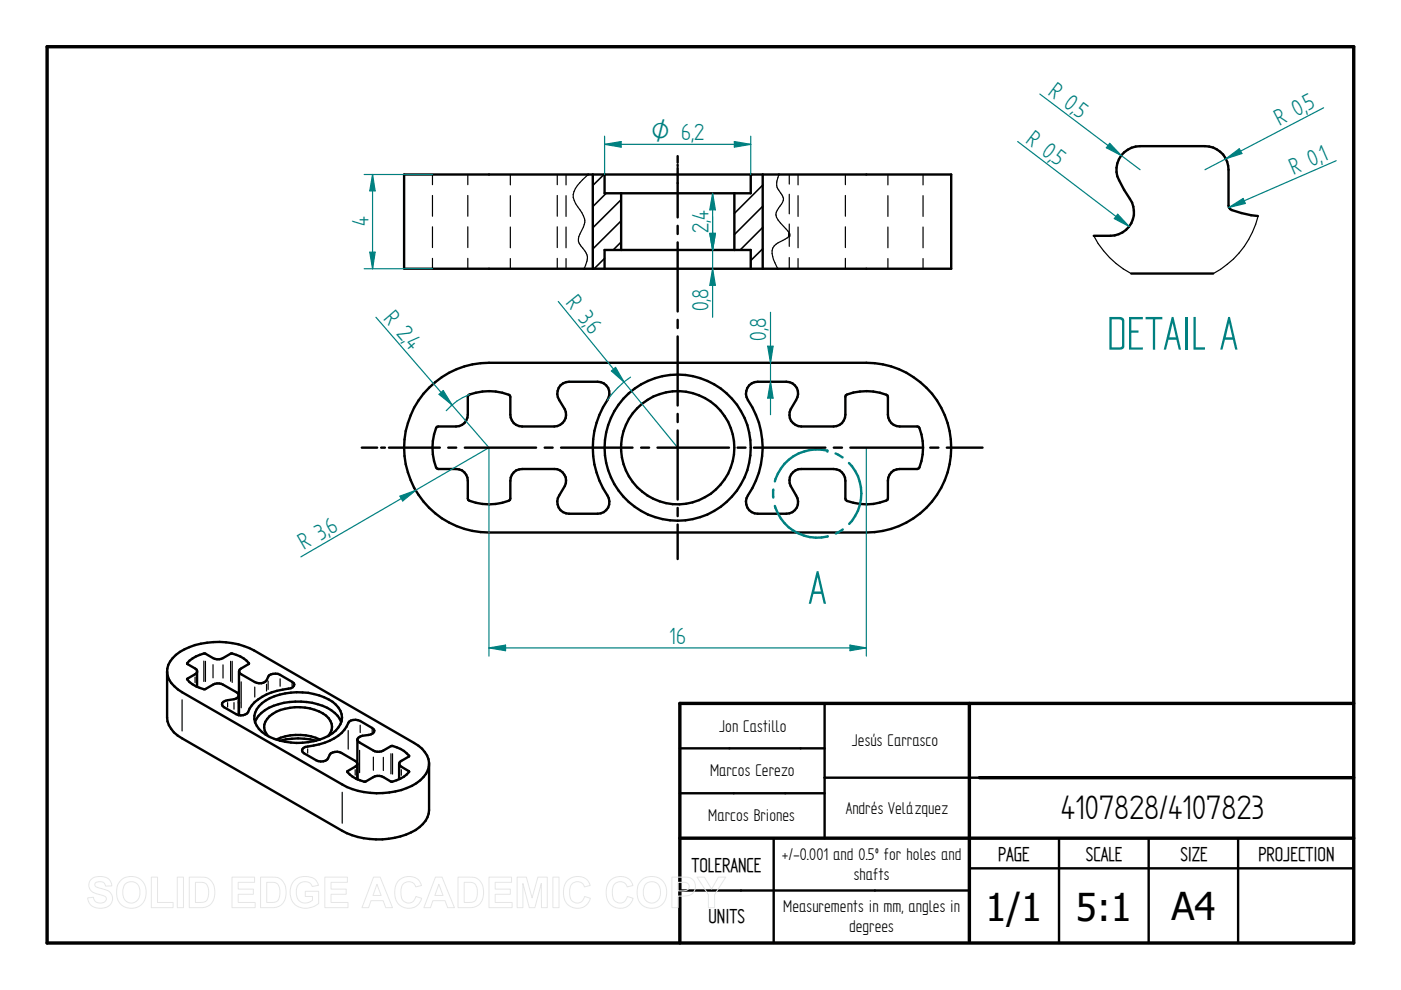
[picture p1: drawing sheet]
<svg xmlns="http://www.w3.org/2000/svg" width="297mm" height="210mm" viewBox="0 0 297 210" stroke-linecap="round" stroke-linejoin="round" font-family="sans-serif">
<path d="M10 9.9h277v190h-277zM205.5 149.1v50.5M287 149.1h-142.9v50.8M144.1 177.7h142.9M207.6 164.9h79.4" fill="none" stroke="#000" stroke-width=".72"/>
<g fill="none" stroke="#000" stroke-width=".51">
<path d="M85.7 37h116v20h-116zM125.7 37v20M159.2 37v4h-31v-4M161.7 37v20M131.7 41v12M155.7 41v12M159.2 57v-4h-31v4M91 82.2a17.7 17.7 0 0 1 12.7-5.3h80a18 18 0 0 1 18 18 18 18 0 0 1-18 18h-80a18 18 0 0 1-16.6-11.1 18 18 0 0 1 3.9-19.6zM99.3 83.9a11 11 0 0 1 8.8 0l.1 4a2.46 2.46 0 0 0 2.5 2.5h6.8a2.53 2.53 0 0 0 2.3-3.6l-1.2-2a2.5 2.5 0 0 1 2-3.9h6.1a2.47 2.47 0 0 1 2.2 1.3 2.47 2.47 0 0 1-.1 2.6 18.3 18.3 0 0 0 .3 20.8 2.45 2.45 0 0 1-2.4 3.3h-6.1a2.5 2.5 0 0 1-2-3.9l1.2-2a2.51 2.51 0 0 0-2.3-3.6h-6.8a2.46 2.46 0 0 0-2.5 2.5l-.1 4.1a11 11 0 0 1-8.8 0l-.1-4.1a2.46 2.46 0 0 0-2.5-2.5h-3.8l-.3-.1a10.9 10.9 0 0 1 0-8.8l4.1-.1a2.46 2.46 0 0 0 2.5-2.5zM158.6 105a2.5 2.5 0 0 0 2.1 3.9h6a2.47 2.47 0 0 0 2.2-1.3 2.47 2.47 0 0 0-.1-2.6l-1.2-2a2.47 2.47 0 0 1 2.3-3.6h6.8a2.46 2.46 0 0 1 2.5 2.5l.1 4.1a10.7 10.7 0 0 0 8.9 0l.1-4.1a2.46 2.46 0 0 1 2.5-2.5h3.7l.3-.1a10.9 10.9 0 0 0 0-8.8l-4-.1a2.46 2.46 0 0 1-2.5-2.5l-.1-4a11.2 11.2 0 0 0-8.9-.1l-.1 4.1a2.46 2.46 0 0 1-2.5 2.5h-6.8a2.49 2.49 0 0 1-2.3-3.6l1.2-2a2.47 2.47 0 0 0 .1-2.6 2.47 2.47 0 0 0-2.2-1.3h-6a2.5 2.5 0 0 0-2.1 3.9 17.8 17.8 0 0 1 0 20.2M37.3 138.9a15.9 15.9 0 0 1 13.2-2.3l3.4 1.3 33.9 19.6a4.8 4.8 0 0 1 2.9 5.8 7.4 7.4 0 0 1-4.5 3.8 16.8 16.8 0 0 1-13.6-.8l-34-19.5a5.3 5.3 0 0 1-3.1-5 5 5 0 0 1 1.8-2.9zM35.4 142.3v9.8a5.6 5.6 0 0 0 3.2 4.4l34 19.6a16.2 16.2 0 0 0 16.4-.8 4.8 4.8 0 0 0 2-3.6v-9.8"/>
<path d="M41.8 142.5l-.4 .5-1.7 1a5.7 5.7 0 0 0 3.9 2.1 3.9 3.9 0 0 1 2.9-1.2l.8 .3 2.9 1.6 .4 .6a1.02 1.02 0 0 1-1 .9 3.2 3.2 0 0 0-2.5 .8l.1 .6 .3 .2 2.6 1.5a1.9 1.9 0 0 0 2.8-1.2 10 10 0 0 1 7-4l1.3-.2a.95 .95 0 0 0 1.1-1.2l-2.9-1.7a2.01 2.01 0 0 0-2.5 .4 1.85 1.85 0 0 1-2.9 1.1l-2.9-1.6a.65 .65 0 0 1-.4-.7 .65 .65 0 0 1 .4-.6l1.7-1a5.5 5.5 0 0 0-3.9-2.1 3.9 3.9 0 0 1-2.9 1.2l-.8-.3-1.6-.9a5.7 5.7 0 0 0-3.9 2.1l1.7 1 .4 .5v3.4M50.6 147.4v4.2M50.7 142.3v9.3M54.1 153.1a6.7 6.7 0 0 1 5-3.8 14.5 14.5 0 0 1 11.1 1.3 5 5 0 0 1 2.1 2.5M54.9 149.7a11.5 11.5 0 0 1 9.2-2.9 11.6 11.6 0 0 1 7.1 2.6 3.5 3.5 0 0 1 0 5.5 13.4 13.4 0 0 1-11.9 2.1 7.3 7.3 0 0 1-5.2-3.8 3.3 3.3 0 0 1 .8-3.5zM64.3 158.6l.4-.2a13.5 13.5 0 0 0 7.7-3l1.1-1.3a1.85 1.85 0 0 1 2.9-1.2l2.5 1.4 .5 .6a1.21 1.21 0 0 1-1.3 .9 2.5 2.5 0 0 0-2.3 .8l.1 .6 3.3 1.9a2.22 2.22 0 0 0 2.1 0l1.6-.9a5.5 5.5 0 0 1 3.8 2.1l-1.6 1a.65 .65 0 0 0-.5 .6 .65 .65 0 0 0 .5 .7l1.6 1a5.7 5.7 0 0 1-3.9 2.1 3.8 3.8 0 0 0-2.8-1.2l-.5 .1-1.9 1.1a5.6 5.6 0 0 1-4-2.1l1.7-1a.65 .65 0 0 0 .4-.7 .65 .65 0 0 0-.4-.6l-2.9-1.7a2.02 2.02 0 0 0-3 1.4 2.18 2.18 0 0 1-2.3 .2l-2.9-1.7-.1-.6zM67 157.1a14.5 14.5 0 0 0-7.6 0M67.9 156.8a11.4 11.4 0 0 0-9.3 0M69.6 156.1a2.97 2.97 0 0 0-1.2-4.8 10.7 10.7 0 0 0-11.3 .5 2.77 2.77 0 0 0-.2 4.3M75.8 156.8v8.4M144.1 158.7h30.7M174.8 149.1v28.6"/>
<path d="M84.6 162v3.2M144.1 168.2h30.7M164 177.7v22.2M207.6 164.9h-32.8M224.5 177.7v22.2M243.5 177.7v22.2M262.5 177.7v22.2M144.1 188.8h61.4M205.5 184.1h81.5"/>
<circle cx="143.7" cy="94.9" r="15.5"/>
<circle cx="143.7" cy="94.9" r="12"/>
</g>
<path d="M128.1 37l-2.4 2.3M159.5 37l-.3 .3M161.7 39.2l-6 6.1M128.2 54.8l-2.2 2.2M128.5 41l-2.8 2.8M131.7 51.3l-1.7 1.7M131.7 42.3l-6 6M131.7 46.8l-6 6M161.7 52.7l-2.5 2.5M161.7 43.7l-6 6M161.7 48.2l-4.8 4.8" fill="none" stroke="#000" stroke-width=".34"/>
<g fill="none" stroke="#000" stroke-width=".25">
<path d="M91.7 37v2.2M99.2 37v2.2M108.2 37v2.2M118.1 37v2.2M120 37v2.2M124.7 37l-1.2 1.1a4.9 4.9 0 0 0-2 3.8 8 8 0 0 0 1.9 3.2 3.2 3.2 0 0 1-.2 4 2.35 2.35 0 0 0 .3 3.5 2.82 2.82 0 0 1 .7 3.6l-.3 .8M165.1 37a3.3 3.3 0 0 0 .4 3.9 1.78 1.78 0 0 1-.1 2.8l-.3 .5a2.1 2.1 0 0 0 .4 3.1l1.5 1.7 .3 .5v.4M167.3 37v2M169.2 37v2.2M179.2 37v2.2M188.3 37v2.2M195.7 37v2.2"/>
<path d="M91.7 41.4v4.4M91.7 48.1v4.4M91.7 54.8v2.2M99.2 41.4v4.4M99.2 48.1v4.4M99.2 54.8v2.2M108.2 41.5v4.4M108.2 48.1v4.4M108.2 54.8v2.2M118.1 41.4v4.4M118.1 48.1v4.4M118.1 54.8v2.2"/>
<path d="M120 41.5v4.4M120 48.1v4.4M120 54.8v2.2M167.3 41.2v4.1M167.3 47.5v2.2M167.3 49.9v2.3M167.3 54.6v2.4M167.3 49.9l-.4 .6-1.4 .7a2.58 2.58 0 0 0-1.5 3.8l.9 2M167.3 49.9h.1M169.2 41.5v4.4M169.2 48.1v4.4M169.2 54.8v2.2"/>
<path d="M179.2 41.4v4.4M179.2 48.1v4.4M179.2 54.8v2.2M188.3 41.5v4.4M188.3 48.1v4.4M188.3 54.8v2.2M195.7 41.5v4.4M195.7 48.1v4.4M195.7 54.8v2.2M38.6 148.4v6.6M39.7 140.6v.2M39.7 143.9v.2"/>
<path d="M41.4 143.6v1.1M43.2 140.2v4.3M43.6 140.2v4.3M45.2 140.9v2.8M47.3 141v2.8M48.3 149v.9M48.9 140.2v4.2M49.2 140.2v4.5M49.6 149v1.4M51.1 144.6v5.5M52.8 140.6v.2M54 145.7v2.1"/>
<path d="M56.5 145.1v1.4M56.9 144.4v1.8M59.4 143.9v1.6M61.9 144.9v.5M65.2 158.8v.9M73.8 154.9v3.9M76.2 159.1v4.7M76.4 153.8v1.5M78.9 154.6v.6M82.9 159.8v4.3M83.2 159.8v4.3M72.6 168v6.5"/>
<path d="M73.7 163.5v.2M75.3 163.2v1.1M79.2 160.5v2.8M81.3 160.6v2.8M85.1 163.2v1.2M86.7 163.5v.2M86.7 160.2v.2"/>
</g>
<g fill="#000">
<circle cx="167.3" cy="49.6" r=".25"/>
<circle cx="167.3" cy="49.9" r=".25"/>
<circle cx="50.7" cy="148.9" r=".25"/>
</g>
<path d="M151.1 57l.6 3.5h-1.2z" fill="none" stroke="#008080" stroke-width=".25"/>
<path d="M151.1 57l.6 3.5h-1.2z" fill="#008080"/>
<path d="M150.5 49.5h1.2l-.6 3.5z" fill="none" stroke="#008080" stroke-width=".25"/>
<path d="M150.5 49.5h1.2l-.6 3.5z" fill="#008080"/>
<path d="M151.1 46v21.3M151.1 41l.6 3.5h-1.2z" fill="none" stroke="#008080" stroke-width=".25"/>
<path d="M151.1 41l.6 3.5h-1.2z" fill="#008080"/>
<path d="M150.5 49.5h1.2l-.6 3.5z" fill="none" stroke="#008080" stroke-width=".25"/>
<path d="M150.5 49.5h1.2l-.6 3.5z" fill="#008080"/>
<path d="M77.2 37h14.5M79 37l.5 3.5h-1.1zM77.2 57h14.5M151.1 41v12" fill="none" stroke="#008080" stroke-width=".25"/>
<path d="M79 37l.5 3.5h-1.1z" fill="#008080"/>
<path d="M78.4 53.5h1.1l-.5 3.5z" fill="none" stroke="#008080" stroke-width=".25"/>
<path d="M78.4 53.5h1.1l-.5 3.5z" fill="#008080"/>
<path d="M79 37v20M163.4 80.9l.5 3.5h-1.1z" fill="none" stroke="#008080" stroke-width=".25"/>
<path d="M143.7 37v.6M143.7 37.8v.1M143.7 38.1v.7" fill="none" stroke="#000" stroke-width=".51"/>
<path d="M163.4 80.9l.5 3.5h-1.1z" fill="#008080"/>
<path d="M162.8 73.4h1.1l-.5 3.5z" fill="none" stroke="#008080" stroke-width=".25"/>
<path d="M162.8 73.4h1.1l-.5 3.5z" fill="#008080"/>
<path d="M163.4 66.2v21.7M103.7 94.9v44.2M183.7 94.9v44.2M103.7 137.4l3.5-.6v1.2z" fill="none" stroke="#008080" stroke-width=".25"/>
<path d="M103.7 137.4l3.5-.6v1.2z" fill="#008080"/>
<path d="M180.2 136.8l3.5 .6-3.5 .6z" fill="none" stroke="#008080" stroke-width=".25"/>
<path d="M180.2 136.8l3.5 .6-3.5 .6z" fill="#008080"/>
<path d="M103.7 137.4h80" fill="none" stroke="#008080" stroke-width=".25"/>
<path d="M175.4 95.5a9.3 9.3 0 0 0-11.1 6.6M164 103.8v1.7M164.3 107.3a9.3 9.3 0 0 0 11.2 6.4M178.7 112.3l-1.5 .8M182.6 104.6a9.1 9.1 0 0 1-2.6 6.5" fill="none" stroke="#008080" stroke-width=".51"/>
<circle cx="175.4" cy="95.5" r=".25" fill="#008080"/>
<path d="M177.2 96.1l1.4 .9M180 98.2a8.9 8.9 0 0 1 2.6 6.4" fill="none" stroke="#008080" stroke-width=".51"/>
<path d="M239.9 58h17.3M266.7 45.8a18.6 18.6 0 0 1-5.9-1.5l-.3-.7v-7.6a4.9 4.9 0 0 0-5-5h-13.8a5 5 0 0 0-4.4 7.2l2.3 4a5 5 0 0 1-4.2 7.8h-3.5" fill="none" stroke="#000" stroke-width=".51"/>
<path d="M231.9 50a18.7 18.7 0 0 0 7.9 8M266.7 45.8a18.8 18.8 0 0 1-9.4 12.2" fill="none" stroke="#000" stroke-width=".25"/>
<path d="M215.8 30l23.6 18M237 45.4l2.4 2.6-3.1-1.6z" fill="none" stroke="#008080" stroke-width=".25"/>
<path d="M237 45.4l2.4 2.6-3.1-1.6z" fill="#008080"/>
<path d="M220.5 19.9l21.2 16.1M235.3 30.4l2.4 2.6-3.1-1.7z" fill="none" stroke="#008080" stroke-width=".25"/>
<path d="M235.3 30.4l2.4 2.6-3.1-1.7z" fill="#008080"/>
<path d="M259.9 33.7l2.9-2.2 .5 1.1zM280.6 22.9l-25.1 13.1" fill="none" stroke="#008080" stroke-width=".25"/>
<path d="M259.9 33.7l2.9-2.2 .5 1.1z" fill="#008080"/>
<path d="M283.3 34.1l-22.7 9.9M260.6 44l3-1.9 .4 1z" fill="none" stroke="#008080" stroke-width=".25"/>
<path d="M260.6 44l3-1.9 .4 1z" fill="#008080"/>
<path d="M128.2 28.9v8.1M155.7 30l3.5 .6-3.5 .6zM159.2 28.9v8.1" fill="none" stroke="#008080" stroke-width=".25"/>
<path d="M155.7 30l3.5 .6-3.5 .6z" fill="#008080"/>
<path d="M128.2 30.6l3.5-.6v1.2z" fill="none" stroke="#008080" stroke-width=".25"/>
<path d="M128.2 30.6l3.5-.6v1.2z" fill="#008080"/>
<path d="M128.2 30.6h31M79.7 67.3l24 27.6M93.1 83.6l.9-.8 1.8 3.1zM99.5 83.7a11.9 11.9 0 0 0-4.9 3.4" fill="none" stroke="#008080" stroke-width=".25"/>
<path d="M93.1 83.6l.9-.8 1.8 3.1z" fill="#008080"/>
<path d="M118.4 63.9l25.3 31M129.6 78.7l.9-.8 1.8 3.1zM133.7 80l-1.4 1M132.3 81l-2.5 2.4-1 1.4" fill="none" stroke="#008080" stroke-width=".25"/>
<path d="M129.6 78.7l.9-.8 1.8 3.1z" fill="#008080"/>
<path d="M103.7 94.9l-39.9 23.2M84.8 105.2l3.3-1.2-2.7 2.2z" fill="none" stroke="#008080" stroke-width=".25"/>
<path d="M84.8 105.2l3.3-1.2-2.7 2.2z" fill="#008080"/>
<g fill="none" stroke="#000" stroke-width=".51">
<path d="M143.7 33.1v1.4M143.7 34.9v.3M143.7 35.6v1.4M143.7 38.8v7.3M143.7 47.9v1.7M143.7 51.4v14.6M143.7 67.8v1.8M143.7 71.3v14.7M76.7 94.9h3.3M80.8 94.9h.8M82.5 94.9h10.8M95 94.9h1.7"/>
<path d="M98.5 94.9h15.2M115.5 94.9h1.7M119 94.9h15.1M135.9 94.9h1.7M139.4 94.9h15.2M143.7 87.8v1.7M143.7 91.3v14.6M156.4 94.9h1.7M159.8 94.9h15.2M176.8 94.9h1.7M180.3 94.9h15.1M197.2 94.9h1.8"/>
<path d="M200.7 94.9h7.6M143.7 107.7v1.7M143.7 111.2v7.3"/>
</g>
<g fill="none" stroke="#e6e6e6" stroke-width=".21">
<path d="M19.3 186.5a3.1 3.1 0 0 1 4 .2l.4 1.1-1.3 .1a1.28 1.28 0 0 0-1-1 1.28 1.28 0 0 0-1.3 .5v.4a5.6 5.6 0 0 0 2.5 .9 1.98 1.98 0 0 1 1.2 2.4 1.98 1.98 0 0 1-2.2 1.5 2.48 2.48 0 0 1-3-2.2l1.2-.2a1.44 1.44 0 0 0 1.3 1.3 1.44 1.44 0 0 0 1.5-.9 1.18 1.18 0 0 0-1.4-.9 2.36 2.36 0 0 1-2.4-2l.1-.7zM25.8 186.5a3.3 3.3 0 0 1 3.9-.1 3.3 3.3 0 0 1 1.2 3.8 3.2 3.2 0 0 1-3.8 2.3 3.2 3.2 0 0 1-2.4-3.8 3 3 0 0 1 1.1-2.2zM26.5 187.5a1.87 1.87 0 0 1 2.2-.4 1.87 1.87 0 0 1 1 2.1 1.87 1.87 0 0 1-1.8 2.3 1.87 1.87 0 0 1-1.9-2.3l.1-.8zM32.1 186h1.3v5.3h3.3v1.1h-4.6zM37.6 186h1.3v6.4h-1.3zM40.1 186h2.4a2.79 2.79 0 0 1 3 3.3 2.79 2.79 0 0 1-2.9 3.1h-2.5zM41.4 187.1a2.64 2.64 0 0 1 2.5 .5 3.3 3.3 0 0 1-.3 3.5l-.8 .2h-1.4zM49.2 186h4.8v1.1h-3.5v1.4h3.2v1.1h-3.2v1.7h3.6v1.1h-4.9zM55.2 186h2.4a2.79 2.79 0 0 1 3.1 3.3 2.79 2.79 0 0 1-3 3.1h-2.5zM56.6 187.1a2.64 2.64 0 0 1 2.4 .5 3.3 3.3 0 0 1-.3 3.5l-.8 .2h-1.3zM62.3 186.8a3.6 3.6 0 0 1 4.6-.2l.6 1.1-1.3 .3a1.8 1.8 0 0 0-2.2-1 1.8 1.8 0 0 0-1.2 2.1 2.01 2.01 0 0 0 1.1 2.2 2.01 2.01 0 0 0 2.3-.4v-.8h-1.5v-1.1h2.9v2.6a3.8 3.8 0 0 1-5.5-.3 4 4 0 0 1 .2-4.5zM68.9 186h4.8v1.1h-3.5v1.4h3.2v1.1h-3.2v1.7h3.6v1.1h-4.9z"/>
<path d="M79.2 186h1.4l2.6 6.4h-1.4l-.6-1.4h-2.5l-.6 1.4h-1.4zM79.9 187.5l.9 2.4h-1.7zM84.5 186.7a2.87 2.87 0 0 1 4.9 1l-1.3 .3a1.6 1.6 0 0 0-1.8-1 1.6 1.6 0 0 0-1.3 1.7 2.19 2.19 0 0 0 1.3 2.7 1.55 1.55 0 0 0 1.9-1.3l1.2 .4a2.93 2.93 0 0 1-3.4 2 2.93 2.93 0 0 1-2.3-3.3v-.6a3.2 3.2 0 0 1 .8-1.9zM92.3 186h1.4l2.6 6.4h-1.4l-.5-1.4h-2.6l-.5 1.4h-1.4zM93 187.5l.9 2.4h-1.7zM97.1 186h2.4a2.79 2.79 0 0 1 3 3.3 2.79 2.79 0 0 1-2.9 3.1h-2.5zM98.4 187.1a2.64 2.64 0 0 1 2.4 .5 3.3 3.3 0 0 1-.2 3.5l-.9 .2h-1.3zM103.7 186h4.8v1.1h-3.5v1.4h3.2v1.1h-3.2v1.7h3.6v1.1h-4.9zM109.6 186h2l1.2 4.4 1.2-4.4h2v6.4h-1.2v-5.1l-1.4 5.1h-1.2l-1.3-5.1v5.1h-1.3zM117.2 186h1.3v6.4h-1.3zM120.3 186.7a2.87 2.87 0 0 1 4.8 1l-1.2 .3a1.6 1.6 0 0 0-1.9-1 1.6 1.6 0 0 0-1.2 1.7 2.19 2.19 0 0 0 1.3 2.7 1.55 1.55 0 0 0 1.8-1.3l1.3 .4a2.93 2.93 0 0 1-3.5 2 2.93 2.93 0 0 1-2.2-3.3v-.6a3.2 3.2 0 0 1 .8-1.9zM129.3 186.7a2.87 2.87 0 0 1 4.9 1l-1.2 .3a1.6 1.6 0 0 0-1.9-1 1.6 1.6 0 0 0-1.3 1.7 2.19 2.19 0 0 0 1.3 2.7 1.55 1.55 0 0 0 1.9-1.3l1.2 .4a2.93 2.93 0 0 1-3.4 2 2.93 2.93 0 0 1-2.3-3.3l.1-.6a3.2 3.2 0 0 1 .7-1.9z"/>
<path d="M136.2 186.5a3.3 3.3 0 0 1 3.9-.1 3.3 3.3 0 0 1 1.1 3.8 3.2 3.2 0 0 1-3.7 2.3 3.2 3.2 0 0 1-2.4-3.8 3 3 0 0 1 1.1-2.2zM136.9 187.5a1.87 1.87 0 0 1 2.2-.4 1.87 1.87 0 0 1 .9 2.1 1.87 1.87 0 0 1-1.8 2.3 1.87 1.87 0 0 1-1.8-2.3l.1-.8zM142.4 186h2.1a2.5 2.5 0 0 1 2.7 1 2.08 2.08 0 0 1-.1 2.2 2.08 2.08 0 0 1-2.1 .8h-1.2v2.4h-1.4zM143.8 187.1h.6a1.28 1.28 0 0 1 1.7 .9 1.22 1.22 0 0 1-1.6 .9h-.7zM147.8 186h1.5l1.6 2.5 1.4-2.5h1.6l-2.4 3.7v2.7h-1.3v-2.7z"/>
</g>
<g font-size="11.3" fill="#008080">
<text x="234.7" y="74.1">DETAIL A</text>
<text x="171.4" y="128">A</text>
</g>
<g font-size="8.1">
<text x="224.9" y="173.7">4107828/4107823</text>
<text x="208.9" y="195.3">1/1</text>
<text x="228.1" y="195.3">5:1</text>
<text x="248.4" y="195.1">A4</text>
</g>
<g font-size="5.6" fill="#008080">
<text x="222" y="20" transform="rotate(37 222 20)">R 0,</text>
<text x="277.4" y="23.6" transform="rotate(-27 277.4 23.6)">5</text>
<text x="227.5" y="24.2" transform="rotate(37 227.5 24.2)">5</text>
<text x="271.3" y="26.8" transform="rotate(-27 271.3 26.8)">R 0,</text>
<text x="217.3" y="30.1" transform="rotate(37 217.3 30.1)">R 0,</text>
<text x="222.8" y="34.2" transform="rotate(37 222.8 34.2)">5</text>
<text x="280.5" y="34.4" transform="rotate(-23 280.5 34.4)">1</text>
<text x="274.2" y="37.1" transform="rotate(-23 274.2 37.1)">R 0,</text>
<text x="78.1" y="48" transform="rotate(-90 78.1 48)">4</text>
<text x="150.2" y="49.4" transform="rotate(-90 150.2 49.4)">2,4</text>
<text x="119.8" y="64.3" transform="rotate(51 119.8 64.3)">R 3,</text>
<text x="81.2" y="67.6" transform="rotate(49 81.2 67.6)">R 2,</text>
<text x="124" y="69.5" transform="rotate(51 124 69.5)">6</text>
<text x="150.2" y="66" transform="rotate(-90 150.2 66)">0,8</text>
<text x="85.7" y="72.9" transform="rotate(49 85.7 72.9)">4</text>
<text x="162.5" y="72.3" transform="rotate(-90 162.5 72.3)">0,8</text>
<text x="70.1" y="113.4" transform="rotate(-30 70.1 113.4)">6</text>
<text x="64.4" y="116.7" transform="rotate(-30 64.4 116.7)">R 3,</text>
<text x="141.9" y="136.5">16</text>
</g>
<text font-size="5.4" fill="#008080" x="138" y="29.7">O 6,2</text>
<g font-size="4.8">
<text x="146.6" y="184.8">TOLERANCE</text>
<text x="211.6" y="182.5">PAGE</text>
<text x="230.2" y="182.5">SCALE</text>
<text x="250.3" y="182.5">SIZE</text>
<text x="266.8" y="182.5">PROJECTION</text>
<text x="150.2" y="195.8">UNITS</text>
</g>
<g font-size="4.1">
<text x="152.5" y="155.1">Jon Castillo</text>
<text x="180.6" y="158.2">Jesús Carrasco</text>
<text x="150.5" y="164.5">Marcos Cerezo</text>
<text x="179.3" y="172.6">Andrés Velázquez</text>
<text x="150.2" y="174.1">Marcos Briones</text>
<text x="165.8" y="182.4">+/-0.001 and 0.5º for holes and</text>
<text x="181" y="186.6">shafts</text>
<text x="166.1" y="193.5">Measurements in mm, angles in</text>
<text x="180" y="197.6">degrees</text>
</g>
</svg>
